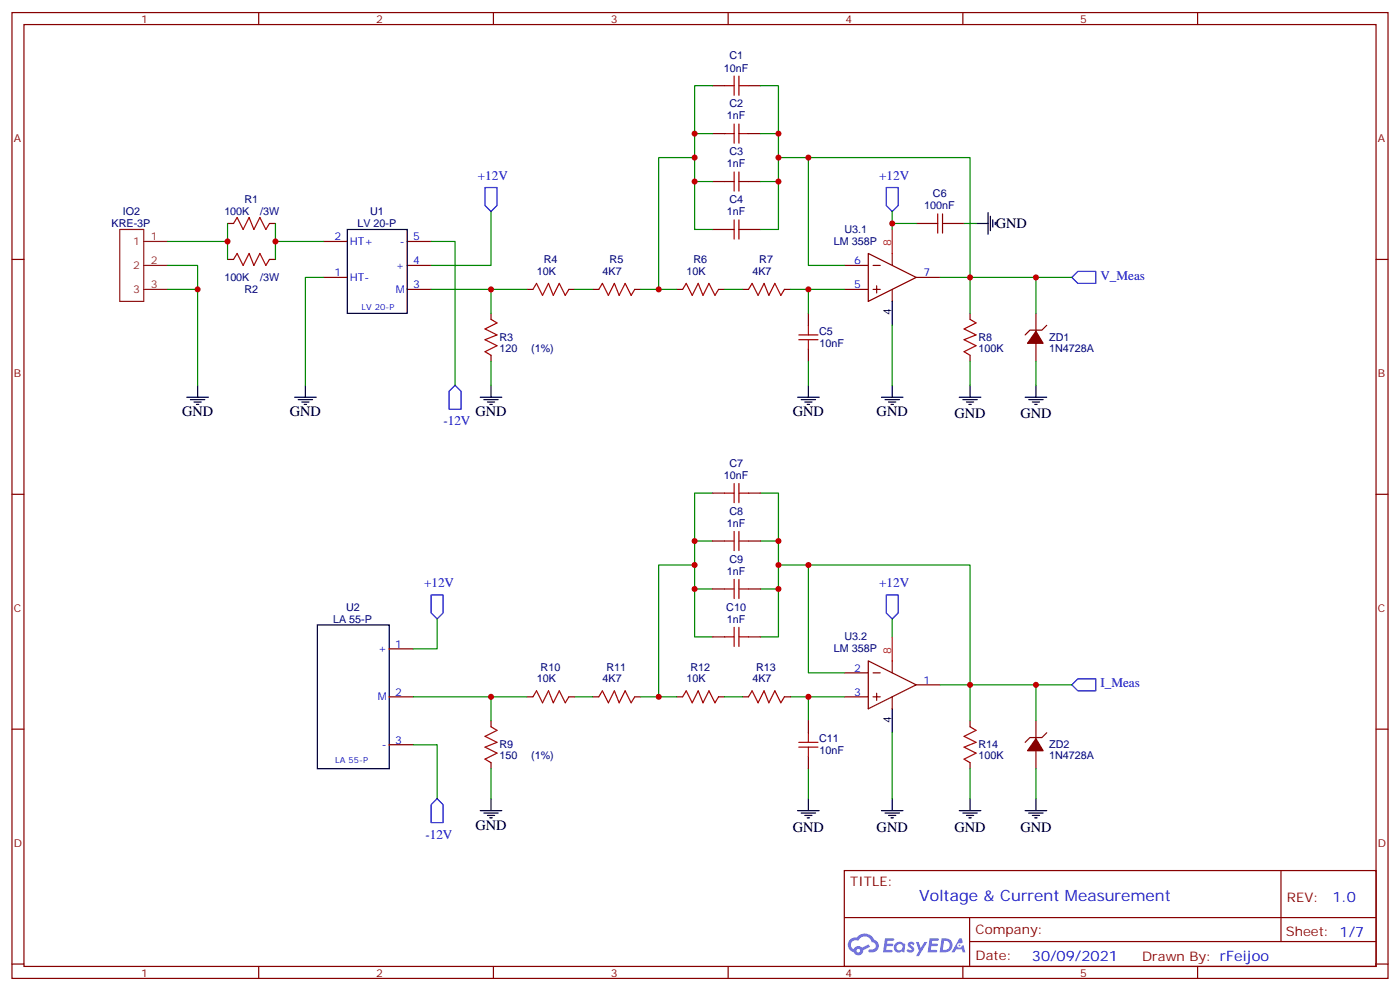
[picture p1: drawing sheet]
<svg xmlns="http://www.w3.org/2000/svg" width="412mm" height="292mm" viewBox="0 0 412 292" stroke-linecap="round" stroke-linejoin="round" font-family="sans-serif">
<g fill="none" stroke="#870000" stroke-width=".35">
<path d="M3.5 3.7h405.4v284.3h-405.4zM7.1 7.2h398.2v277.3h-398.2zM76.2 3.7v3.5M145.3 3.7v3.5M214.5 3.7v3.5M283.6 3.7v3.5M352.8 3.7v3.5M3.5 76.4h3.6M405.3 76.4h3.6M3.5 145.5h3.6M405.3 145.5h3.6M3.5 214.7h3.6"/>
<path d="M405.3 214.7h3.6M248.7 256.3h156.6v28.2h-156.6zM377.3 256.3v20.9M248.7 270.1h156.5M285.6 277.2h119.6M285.6 270.1v14.2M3.5 283.8h3.6M76.2 284.5v3.5M145.3 284.5v3.5M214.5 284.5v3.5M283.6 284.5v3.5M352.8 284.5v3.5"/>
<path d="M405.3 283.8h3.6"/>
</g>
<g fill="#5487ff">
<path d="M267.7 277.5a1.22 1.22 0 0 1 1.7 .2l-.4 .6a.47 .47 0 0 0-.3-.4 .47 .47 0 0 0-.5 .2l.1 .2a1.14 1.14 0 0 1 .8 1.8 1.14 1.14 0 0 1-1.9 0l-.2-.2 .5-.6 .7 .5a.29 .29 0 0 0 .3-.3 .29 .29 0 0 0-.2-.3 1.04 1.04 0 0 1-.6-1.7z"/>
<path d="M260.7 276.2h2.4l.3 .2-.2 .5-1.8 .1-.1 .8h1.5l.3 .4-.3 .4h-1.6l-.2 1.1h1.7l.2 .3-.2 .3-2.6 .1z"/>
<path d="M273.8 276.2h2.4l.3 .2-.1 .5-1.8 .1-.2 .8h1.6l.3 .4-.4 .4-1.6-.1-.1 1.1 1.7 .1 .2 .3-.2 .3-2.6 .1z"/>
<path d="M282.6 276.2h.7l.3 1.3-.6 .3a.69 .69 0 0 0-1 .3 .69 .69 0 0 0 .4 .9 .69 .69 0 0 0 .9-.6l.5-.2 .6 2.2h-.8l-.2-.9h-1.8l-.5 .9h-.8z"/>
<path d="M269.8 277.3h.8l.6 1.8 1.1-1.8h.9l-2.6 4.2h-.8l.9-1.5z"/>
<path d="M277.4 276.2l-.6 4.2h1.3a2.11 2.11 0 0 0 2.5-2.1 2.11 2.11 0 0 0-2.5-2.1zM278.1 277a1.39 1.39 0 0 1 1.7 1.4 1.39 1.39 0 0 1-1.8 1.2h-.3z"/>
<path d="M263.7 277.8a1.54 1.54 0 0 0-.1 2.2 1.54 1.54 0 0 0 2.2 .1l.6 .3 .3-2.3-.2-.3h-.4a1.49 1.49 0 0 0-2.4 0zM264 278.8a.94 .94 0 0 1 1.8 0 .94 .94 0 0 1-1.8 0z"/>
<path d="M250.4 276.6a2.18 2.18 0 0 0 1.1 3.7 1.44 1.44 0 0 0 1.6 .9 1.44 1.44 0 0 0 1.2-1.4l2-1.1-.5-.7-1.9 1a1.47 1.47 0 0 0-2.4 .4 1.39 1.39 0 0 1-.7-1.9 1.39 1.39 0 0 1 2-.5 2.12 2.12 0 0 1 2.2-1.3 2.12 2.12 0 0 1 1.9 1.7 1.14 1.14 0 0 1 1.1 1.4 1.14 1.14 0 0 1-1.7 .7 .43 .43 0 0 0-.5 .4 .43 .43 0 0 0 .4 .5 1.98 1.98 0 0 0 2.5-1.2 1.98 1.98 0 0 0-1.2-2.6 3.1 3.1 0 0 0-5.3-.6l-.9 .1zM252.3 279.9a.55 .55 0 0 1 1.1 0 .55 .55 0 0 1-1.1 0z"/>
<circle cx="282.6" cy="278.3" r=".26"/>
</g>
<g fill="none" stroke="#870000" stroke-width=".35">
<path d="M209.9 39.3h3.5M209.9 25.2h3.5M220.5 39.3h3.5M220.5 25.2h3.5M209.9 53.4h3.5M220.5 53.4h3.5M67 65.8h1.8M67 76.4h1.8M79.4 65.8h1.7M79.4 76.4h1.7M95.2 71.1h7.1M119.9 71.1h7.1"/>
<path d="M119.9 78.1h7.1M209.9 67.6h3.5M220.5 67.6h3.5M248.7 78.1h7.1M255.8 74.6l14.1 7.1-14.1 7zM257.2 78.1h2.1M262.8 74.6v3.5M269.9 65.8h3.5M280.5 65.8h3.5M95.2 81.7h7.1M119.9 85.2h7.1M144.6 92.3v1.7"/>
<path d="M155.2 85.2h1.8M167.6 85.2h1.7M174.6 85.2h1.8M187 85.2h1.7M199.3 85.2h1.8M211.7 85.2h1.7M218.7 85.2h1.8M231.1 85.2h1.7M238.1 92.3v3.5M248.7 85.2h7.1M257.2 85.2h2.1M258.2 84.1v2.2"/>
<path d="M262.8 85.2v3.5M269.9 81.7h7M285.8 92.3v1.7M305.2 92.3v5.2M308.3 95.8l-1.4 1.4h-3.5l-1.4 1.4M144.6 104.6v1.8M238.1 102.8v3.6M285.8 104.6v1.8M305.2 101.1v5.3M209.9 145.2h3.5M209.9 159.3h3.5M220.5 145.2h3.5"/>
<path d="M220.5 159.3h3.5M209.9 173.4h3.5M220.5 173.4h3.5M114.7 191h7M209.9 187.5h3.5M220.5 187.5h3.5M248.7 198.1h7.1M255.8 194.6l14.1 7-14.1 7.1zM257.2 198.1h2.1M262.8 194.6v3.5M114.7 205.1h7M114.7 219.3h7"/>
<path d="M144.6 212.2v1.8M155.2 205.1h1.8M167.6 205.1h1.7M174.6 205.1h1.8M187 205.1h1.7M199.3 205.1h1.8M211.7 205.1h1.7M218.7 205.1h1.8M231.1 205.1h1.7M238.1 212.2v3.5M248.7 205.1h7.1M257.2 205.1h2.1"/>
<path d="M258.2 204.1v2.1M262.8 205.1v3.6M269.9 201.6h7M285.8 212.2v1.8M305.2 212.2v5.3M308.3 215.7l-1.4 1.4h-3.5l-1.4 1.4M144.6 224.5v1.8M238.1 222.8v3.5M285.8 224.5v1.8M305.2 221v5.3"/>
</g>
<g fill="none" stroke="#000" stroke-width=".35">
<path d="M102.3 67.6h17.6v24.7h-17.6zM287.5 65.8h3.5M291 62.6v6.4M291.7 63.7v4.2M292.5 64.7v2.2M293.2 65.4v.7M262.8 88.7v7.1M55 116.9h6.4M56.1 117.7h4.2M57.1 118.4h2.2M57.9 119.1h.7M58.2 113.4v3.5"/>
<path d="M86.8 116.9h6.3M87.8 117.7h4.3M88.9 118.4h2.1M89.6 119.1h.7M90 113.4v3.5M141.5 116.9h6.3M142.5 117.7h4.3M143.6 118.4h2.1M144.3 119.1h.7M144.6 113.4v3.5M234.9 116.9h6.4M236 117.7h4.2"/>
<path d="M237.1 118.4h2.1M237.8 119.1h.7M238.1 113.4v3.5M259.6 116.9h6.4M260.7 117.7h4.2M261.8 118.4h2.1M262.5 119.1h.7M262.8 113.4v3.5M282.6 116.9h6.3M283.6 117.7h4.3M284.7 118.4h2.1M285.4 119.1h.7"/>
<path d="M285.8 113.4v3.5M302 116.9h6.3M303 117.7h4.3M304.1 118.4h2.1M304.8 119.1h.7M305.2 113.4v3.5M93.5 184h21.2v42.3h-21.2zM262.8 208.7v7M141.5 238.7h6.3M142.5 239.4h4.3M144.6 235.1v3.6M234.9 238.7h6.4"/>
<path d="M236 239.4h4.2M238.1 235.1v3.6M259.6 238.7h6.4M260.7 239.4h4.2M262.8 235.1v3.6M282.6 238.7h6.3M283.6 239.4h4.3M285.8 235.1v3.6M302 238.7h6.3M303 239.4h4.3M305.2 235.1v3.6M143.6 240.1h2.1"/>
<path d="M144.3 240.8h.7M237.1 240.1h2.1M237.8 240.8h.7M261.8 240.1h2.1M262.5 240.8h.7M284.7 240.1h2.1M285.4 240.8h.7M304.1 240.1h2.1M304.8 240.8h.7"/>
</g>
<path d="M35.3 67.6h7v21.1h-7zM42.3 71.1h7.1M42.3 78.1h7.1M42.3 85.2h7.1" fill="none" stroke="#8c2424" stroke-width=".35"/>
<g fill="none" stroke="#008700" stroke-width=".35">
<path d="M204.6 39.3v14.1h5.3M209.9 25.2h-5.3v14.1h5.3M224 25.2h5.3v14.1h-5.3M229.3 39.3v14.1h-5.3M204.6 46.4h-10.6v38.8h-5.3M204.6 53.4v14.2h5.3M229.3 53.4v14.2h-5.3M229.3 46.4h8.8M49.4 78.1h8.8v7.1M67 65.8v5.3h-17.6M67 71.1v5.3M81.1 65.8v5.3h14.1"/>
<path d="M81.1 71.1v5.3M127 71.1h7.1v42.3M144.6 62.3v15.8h-17.6M248.7 78.1h-10.6v-31.7h47.7v35.3h19.4v10.6M262.8 62.3v5.3M262.8 65.8h7.1M284 65.8h3.5M49.4 85.2h8.8v28.2M95.2 81.7h-5.2v31.7M127 85.2h17.6v7.1M144.6 85.2h10.6M169.3 85.2h5.3"/>
<path d="M194 85.2h5.3M213.4 85.2h5.3M232.8 85.2h5.3v7.1M238.1 85.2h10.6M262.8 95.8v17.6M276.9 81.7h8.9v10.6M305.2 81.7h10.5M144.6 106.4v7M238.1 106.4v7M285.8 106.4v7M305.2 106.4v7M204.6 159.3v14.1h5.3"/>
<path d="M209.9 145.2h-5.3v14.1h5.3M224 145.2h5.3v14.1h-5.3M229.3 159.3v14.1h-5.3M204.6 173.4v14.1h5.3M204.6 166.3h-10.6v38.8M229.3 173.4v14.1h-5.3M229.3 166.3h8.8M128.8 182.2v8.8h-7.1M248.7 198.1h-10.6v-31.8h47.7v35.3h19.4v10.6M262.8 182.2v5.3M121.7 205.1h22.9v7.1M121.7 219.3h7.1v15.8"/>
<path d="M144.6 205.1h10.6M169.3 205.1h5.3M188.7 205.1h10.6M213.4 205.1h5.3M232.8 205.1h5.3v7.1M238.1 205.1h10.6M262.8 215.7v19.4M276.9 201.6h8.9v10.6M305.2 201.6h10.5M144.6 226.3v8.8M238.1 226.3v8.8M285.8 226.3v8.8"/>
<path d="M305.2 226.3v8.8"/>
</g>
<g fill="none" stroke="#a10000" stroke-width=".35">
<path d="M213.4 39.3h2.9M213.4 25.2h2.9M216.3 22.4v5.6M216.3 36.5v5.7M217.7 22.4v5.6M217.7 36.5v5.7M217.7 39.3h2.8M217.7 25.2h2.8M213.4 53.4h2.9M216.3 50.6v5.7M217.7 50.6v5.7M217.7 53.4h2.8"/>
<path d="M68.8 65.8l1-1.8 1.8 3.6 1.8-3.6 1.4 3.6 1.8-3.6 1.7 3.6 1.1-1.8M68.8 76.4l1-1.8 1.8 3.5 1.8-3.5 1.4 3.5 1.8-3.5 1.7 3.5 1.1-1.7M213.4 67.6h2.9M216.3 64.7v5.7M217.7 64.7v5.7M217.7 67.6h2.8M273.4 65.8h2.8M276.2 63v5.6M277.6 63v5.6M277.6 65.8h2.9M144.6 94l1.8 1.1-3.5 1.7 3.5 1.8-3.5 1.4 3.5 1.8-3.5 1.7 1.7 1.1M157 85.2l1-1.8 1.8 3.6 1.8-3.6 1.4 3.6 1.7-3.6 1.8 3.6 1.1-1.8"/>
<path d="M176.4 85.2l1-1.8 1.8 3.6 1.8-3.6 1.4 3.6 1.7-3.6 1.8 3.6 1.1-1.8M201.1 85.2l1-1.8 1.8 3.6 1.8-3.6 1.4 3.6 1.7-3.6 1.8 3.6 1.1-1.8M220.5 85.2l1-1.8 1.8 3.6 1.8-3.6 1.4 3.6 1.7-3.6 1.8 3.6 1.1-1.8M235.3 98.6h5.6M238.1 95.8v2.8M285.8 94l1.7 1.1-3.5 1.7 3.5 1.8-3.5 1.4 3.5 1.8-3.5 1.7 1.8 1.1M235.3 100h5.6M238.1 100v2.8M213.4 145.2h2.9M213.4 159.3h2.9M216.3 142.3v5.7M216.3 156.5v5.6"/>
<path d="M217.7 142.3v5.7M217.7 156.5v5.6M217.7 145.2h2.8M217.7 159.3h2.8M213.4 173.4h2.9M216.3 170.6v5.6M217.7 170.6v5.6M217.7 173.4h2.8M213.4 187.5h2.9M216.3 184.7v5.6M217.7 184.7v5.6M217.7 187.5h2.8"/>
<path d="M144.6 214l1.8 1-3.5 1.8 3.5 1.7-3.5 1.5 3.5 1.7-3.5 1.8 1.7 1M157 205.1l1-1.7 1.8 3.5 1.8-3.5 1.4 3.5 1.7-3.5 1.8 3.5 1.1-1.8M176.4 205.1l1-1.7 1.8 3.5 1.8-3.5 1.4 3.5 1.7-3.5 1.8 3.5 1.1-1.8M201.1 205.1l1-1.7 1.8 3.5 1.8-3.5 1.4 3.5 1.7-3.5 1.8 3.5 1.1-1.8M220.5 205.1l1-1.7 1.8 3.5 1.8-3.5 1.4 3.5 1.7-3.5 1.8 3.5 1.1-1.8M235.3 220h5.6M235.3 218.5h5.6M238.1 215.7v2.8M238.1 220v2.8M285.8 214l1.7 1-3.5 1.8 3.5 1.7-3.5 1.5 3.5 1.7-3.5 1.8 1.8 1"/>
</g>
<path d="M142.9 55.2h3.5v5.3l-1.8 1.8-1.7-1.8zM261.1 55.2h3.5v5.3l-1.8 1.8-1.7-1.8zM317.5 79.9h5.3v3.5h-5.3l-1.8-1.7zM134.1 113.4l1.7 1.8v5.3h-3.5v-5.3zM127 175.2h3.5v5.2l-1.7 1.8-1.8-1.8zM261.1 175.2h3.5v5.2l-1.8 1.8-1.7-1.8zM315.7 201.6l1.8-1.8h5.3v3.6h-5.3zM128.8 235.1l1.7 1.8v5.3h-3.5v-5.3z" fill="none" stroke="#00f" stroke-width=".35"/>
<path d="M262.8 67.6v7M262.8 187.5v7.1" fill="none" stroke="#f00" stroke-width=".35"/>
<g fill="#870000" stroke="#870000" stroke-width=".35">
<path d="M305.2 97.5l2.1 3.6h-4.6z"/>
<path d="M305.2 217.5l2.1 3.5h-4.6z"/>
</g>
<g fill="#c00">
<circle cx="58.2" cy="85.2" r=".88"/>
<circle cx="67" cy="71.1" r=".88"/>
<circle cx="81.1" cy="71.1" r=".88"/>
<circle cx="144.6" cy="85.2" r=".88"/>
<circle cx="238.1" cy="85.2" r=".88"/>
<circle cx="262.8" cy="65.8" r=".88"/>
<circle cx="144.6" cy="205.1" r=".88"/>
<circle cx="305.2" cy="201.6" r=".88"/>
<circle cx="305.2" cy="81.7" r=".88"/>
<circle cx="285.8" cy="81.7" r=".88"/>
<circle cx="204.6" cy="39.3" r=".88"/>
<circle cx="229.3" cy="39.3" r=".88"/>
<circle cx="238.1" cy="46.4" r=".88"/>
<circle cx="229.3" cy="46.4" r=".88"/>
<circle cx="229.3" cy="53.4" r=".88"/>
<circle cx="204.6" cy="53.4" r=".88"/>
<circle cx="204.6" cy="46.4" r=".88"/>
<circle cx="194" cy="85.2" r=".88"/>
<circle cx="238.1" cy="205.1" r=".88"/>
<circle cx="285.8" cy="201.6" r=".88"/>
<circle cx="204.6" cy="173.4" r=".88"/>
<circle cx="229.3" cy="173.4" r=".88"/>
<circle cx="229.3" cy="159.3" r=".88"/>
<circle cx="204.6" cy="159.3" r=".88"/>
<circle cx="194" cy="205.1" r=".88"/>
<circle cx="204.6" cy="166.3" r=".88"/>
<circle cx="238.1" cy="166.3" r=".88"/>
<circle cx="229.3" cy="166.3" r=".88"/>
</g>
<text font-size="4.6" fill="#00f" x="270.8" y="265.3">Voltage &amp; Current Measurement</text>
<g font-size="4.2">
<text x="293.3" y="67.2">GND</text>
<text x="53.6" y="122.6">GND</text>
<text x="85.4" y="122.6">GND</text>
<text x="140.1" y="122.6">GND</text>
<text x="233.5" y="122.6">GND</text>
<text x="258.2" y="122.6">GND</text>
<text x="281.2" y="123.1">GND</text>
<text x="300.6" y="123.1">GND</text>
<text x="140.1" y="244.3">GND</text>
<text x="233.5" y="244.8">GND</text>
<text x="258.2" y="244.8">GND</text>
<text x="281.2" y="244.8">GND</text>
<text x="300.6" y="244.8">GND</text>
</g>
<g font-size="4.2" fill="#00f">
<text x="392.5" y="265.6">1.0</text>
<text x="304" y="282.9">30/09/2021</text>
</g>
<g font-size="3.9" fill="#00f">
<text x="140.8" y="52.9">+12V</text>
<text x="259" y="52.9">+12V</text>
<text x="324.1" y="82.4">V_Meas</text>
<text x="130.6" y="125.2">-12V</text>
<text x="124.9" y="172.9">+12V</text>
<text x="259" y="172.9">+12V</text>
<text x="324.1" y="202.3">I_Meas</text>
<text x="125.3" y="246.9">-12V</text>
</g>
<g font-size="3.9" fill="#800">
<text x="250.5" y="260.9">TITLE:</text>
<text x="379.1" y="265.6">REV:</text>
<text x="287.4" y="275.1">Company:</text>
<text x="378.7" y="275.7">Sheet: 1/7</text>
<text x="287.4" y="282.8">Date:</text>
<text x="336.4" y="282.8">Drawn By: rFeijoo</text>
</g>
<g font-size="3.2" fill="#800">
<text x="41.6" y="6.7">1</text>
<text x="110.8" y="6.7">2</text>
<text x="179.9" y="6.7">3</text>
<text x="249.1" y="6.7">4</text>
<text x="318.2" y="6.7">5</text>
<text x="4.1" y="41.8">A</text>
<text x="405.9" y="41.8">A</text>
<text x="4.1" y="110.9">B</text>
<text x="405.9" y="110.9">B</text>
<text x="4.1" y="180.1">C</text>
<text x="405.9" y="180.1">C</text>
<text x="4.1" y="249.2">D</text>
<text x="405.9" y="249.2">D</text>
<text x="41.6" y="287.5">1</text>
<text x="110.8" y="287.5">2</text>
<text x="179.9" y="287.5">3</text>
<text x="249.1" y="287.5">4</text>
<text x="318.2" y="287.5">5</text>
</g>
<g font-size="3.2" fill="#000080">
<text x="214.9" y="17.5">C1</text>
<text x="213.2" y="21.1">10nF</text>
<text x="214.1" y="35.2">1nF</text>
<text x="214.9" y="31.6">C2</text>
<text x="214.9" y="45.7">C3</text>
<text x="214.1" y="49.3">1nF</text>
<text x="72" y="59.8">R1</text>
<text x="214.9" y="59.8">C4</text>
<text x="274.8" y="58">C6</text>
<text x="36.2" y="63.3">IO2</text>
<text x="66.1" y="63.3">100K</text>
<text x="76.7" y="63.3">/3W</text>
<text x="109" y="63.3">U1</text>
<text x="214.1" y="63.3">1nF</text>
<text x="272.3" y="61.6">100nF</text>
<text x="32.9" y="66.9">KRE-3P</text>
<text x="105.3" y="66.9">LV 20-P</text>
<text x="248.8" y="68.6">U3.1</text>
<text x="160.2" y="77.4">R4</text>
<text x="179.6" y="77.4">R5</text>
<text x="204.3" y="77.4">R6</text>
<text x="223.7" y="77.4">R7</text>
<text x="245.6" y="72.1">LM 358P</text>
<text x="66.1" y="82.7">100K</text>
<text x="76.7" y="82.7">/3W</text>
<text x="158.1" y="81">10K</text>
<text x="177.5" y="81">4K7</text>
<text x="202.2" y="81">10K</text>
<text x="221.6" y="81.1">4K7</text>
<text x="72" y="86.3">R2</text>
<text x="147.1" y="100.4">R3</text>
<text x="241.3" y="98.6">C5</text>
<text x="288.2" y="100.4">R8</text>
<text x="309" y="100.4">ZD1</text>
<text x="147.1" y="103.5">120</text>
<text x="156.5" y="103.5">(1%)</text>
<text x="241.4" y="102.1">10nF</text>
<text x="288.2" y="103.5">100K</text>
<text x="309" y="103.5">1N4728A</text>
<text x="214.9" y="137.4">C7</text>
<text x="213.2" y="141">10nF</text>
<text x="214.1" y="155.1">1nF</text>
<text x="214.9" y="151.5">C8</text>
<text x="214.9" y="165.6">C9</text>
<text x="214.1" y="169.2">1nF</text>
<text x="102" y="179.7">U2</text>
<text x="213.9" y="179.7">C10</text>
<text x="98.1" y="183.3">LA 55-P</text>
<text x="214.1" y="183.3">1nF</text>
<text x="248.8" y="188.6">U3.2</text>
<text x="159.3" y="197.5">R10</text>
<text x="178.7" y="197.5">R11</text>
<text x="203.4" y="197.5">R12</text>
<text x="222.8" y="197.5">R13</text>
<text x="245.6" y="192.1">LM 358P</text>
<text x="158.1" y="200.9">10K</text>
<text x="177.5" y="200.9">4K7</text>
<text x="202.2" y="200.9">10K</text>
<text x="221.6" y="200.9">4K7</text>
<text x="147.1" y="220.3">R9</text>
<text x="241.3" y="218.5">C11</text>
<text x="288.2" y="220.3">R14</text>
<text x="309" y="220.3">ZD2</text>
<text x="147.1" y="223.5">150</text>
<text x="156.5" y="223.5">(1%)</text>
<text x="241.4" y="222.1">10nF</text>
<text x="288.2" y="223.5">100K</text>
<text x="309" y="223.5">1N4728A</text>
</g>
<g font-size="3.2" fill="#8d2323">
<text x="44.4" y="70.7">1</text>
<text x="39.3" y="72.1">1</text>
<text x="44.4" y="77.8">2</text>
<text x="39.3" y="79.2">2</text>
<text x="39.3" y="86.3">3</text>
<text x="44.4" y="84.8">3</text>
</g>
<g font-size="3.2" fill="#00f">
<text x="98.5" y="70.7">2</text>
<text x="121.7" y="70.7">5</text>
<text x="103" y="72.1">HT+</text>
<text x="117.8" y="72.1">-</text>
<text x="121.7" y="77.8">4</text>
<text x="251.6" y="77.8">6</text>
<text x="98.5" y="81.3">1</text>
<text x="103" y="82.7">HT-</text>
<text x="116.6" y="79.2">+</text>
<text x="272" y="81.3">7</text>
<text x="116.6" y="86.3">M</text>
<text x="121.7" y="84.8">3</text>
<text x="251.6" y="84.8">5</text>
<text x="116.4" y="190.7">1</text>
<text x="111.4" y="192.1">+</text>
<text x="251.6" y="197.7">2</text>
<text x="272" y="201.3">1</text>
<text x="111.3" y="206.2">M</text>
<text x="116.4" y="204.8">2</text>
<text x="251.6" y="204.8">3</text>
<text x="112.5" y="220.3">-</text>
<text x="116.4" y="218.9">3</text>
</g>
<g font-size="3.2" fill="#f00">
<text x="262.5" y="72.5" transform="rotate(-90 262.5 72.5)">8</text>
<text x="262.5" y="192.4" transform="rotate(-90 262.5 192.4)">8</text>
</g>
<g font-size="3.2">
<text x="262.5" y="92.9" transform="rotate(-90 262.5 92.9)">4</text>
<text x="262.5" y="212.8" transform="rotate(-90 262.5 212.8)">4</text>
</g>
<g font-size="2.5" fill="#00f">
<text x="106.5" y="91.4">LV 20-P</text>
<text x="98.8" y="224.5">LA 55-P</text>
</g>
</svg>
